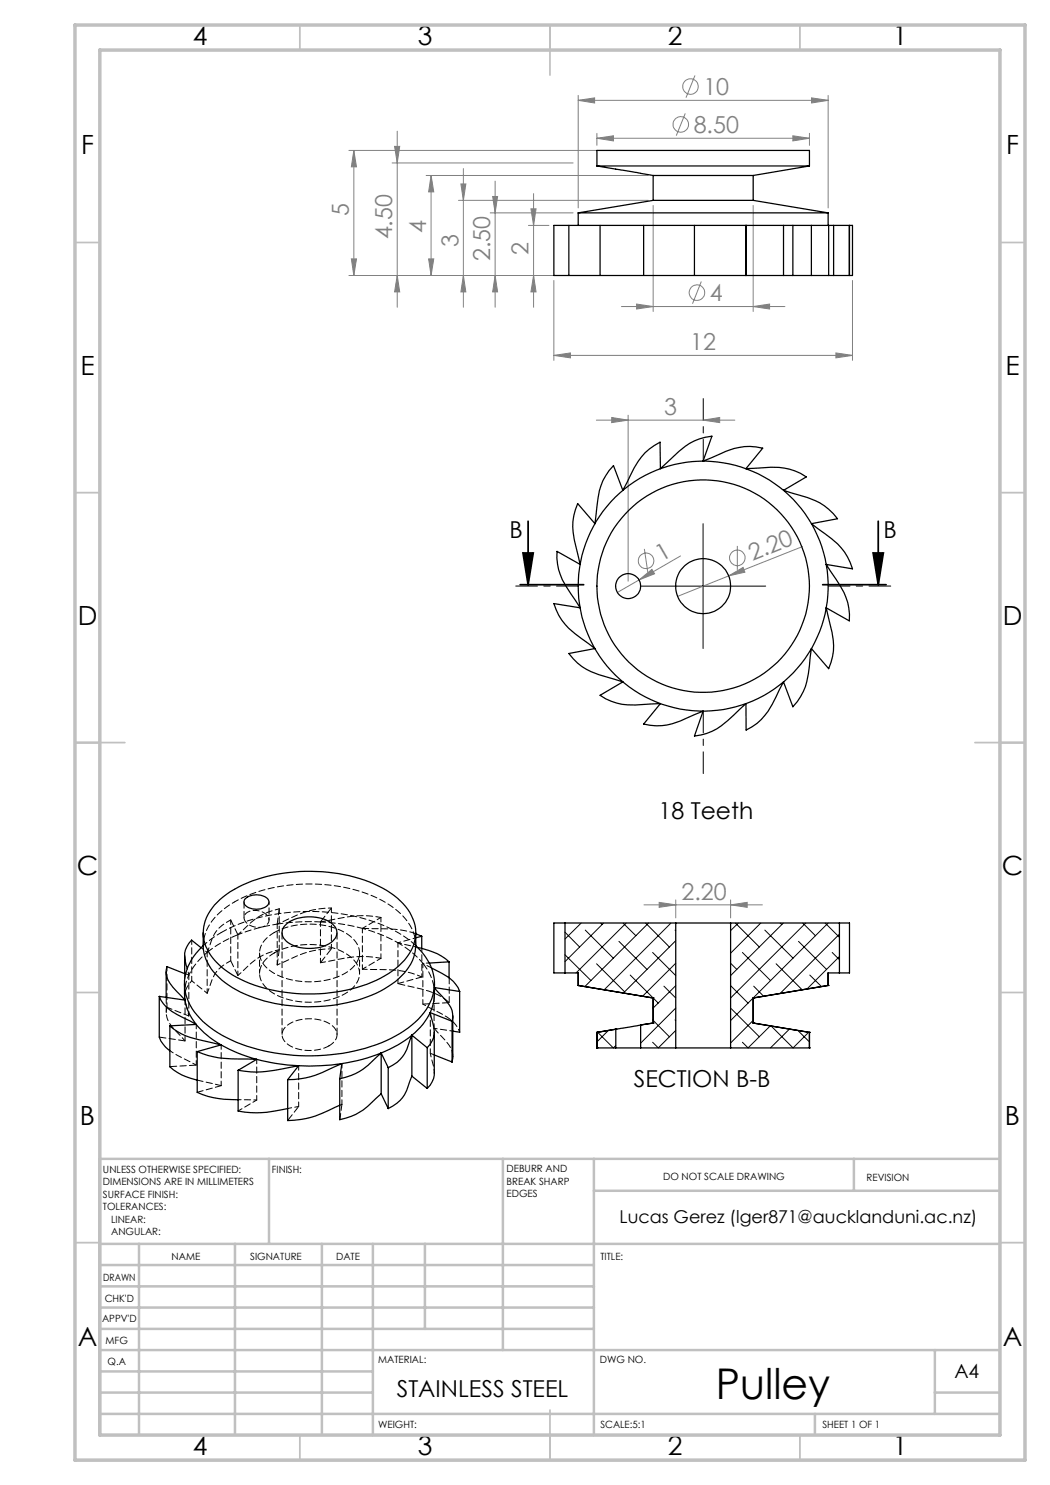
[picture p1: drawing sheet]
<svg xmlns="http://www.w3.org/2000/svg" width="210mm" height="297mm" viewBox="0 0 210 297" stroke-linecap="round" stroke-linejoin="round" font-family="sans-serif">
<g fill="none" stroke="#808080" stroke-width=".2">
<path d="M115.6 19.1v22.5M139 15.1l-1.8 4.4M162.3 19.6l3.3 .5-3.3 .5zM165.6 19.1v22.5M69.8 30.1h52.3M70.8 30.1l.5 3.3h-1zM70.8 30.1v25M78.4 32.6h36.2M78.9 29.3h1l-.5 3.3zM79.4 26.2v35.3M85.2 35.1h44.4M86.2 35.1l.5 3.3h-1z"/>
<path d="M86.2 35.1v20M92.2 36.8h1l-.5 3.3zM92.7 33.7v27.8M98.5 39.3h1l-.5 3.3zM99 36.2v25.3M106.7 38.7v22.8M115.6 20.1l3.3-.5v1zM115.6 20.1h50M119.4 27.7l3.3-.5v1zM119.4 26.7v2.4M119.4 27.7h42.5M137.1 22.7l-1.8 4.4"/>
<path d="M158.6 27.2l3.3 .5-3.3 .5zM161.9 26.7v2.4M69.8 55.1h85.9M70.3 51.8h1l-.5 3.3zM79.4 55.1l.5 3.3h-1zM85.7 51.8h1l-.5 3.3zM91.7 40.1h37.9M92.7 55.1l.5 3.3h-1zM98 42.6h16.6M99 55.1l.5 3.3h-1zM105.7 45.1h4.1M106.2 41.8h1l-.5 3.3z"/>
<path d="M106.7 55.1l.5 3.3h-1zM110.8 56.1v16M130.6 41.1v21.2M140.3 56.3l-1.8 4.4M150.6 41.1v21.2M170.5 56.1v16M110.8 71.1l3.3-.5v1zM110.8 71.1h59.7M124.3 61.3h32.7M127.3 60.8l3.3 .5-3.3 .5zM150.6 61.3l3.3-.5v1zM167.2 70.6l3.3 .5-3.3 .5z"/>
<path d="M119.3 84h27.7M122.3 83.5l3.3 .5-3.3 .5zM125.6 83v33.2M140.6 84l3.3-.5v1zM127.8 116l2.6-2.1 .5 .9zM127.8 116l-4.3 2.5M128.9 109.8l.7 4.7M136.1 111.2l-8.3 4.8M145.7 115.2l2.9-1.7 .4 .9zM145.7 115.2l-10.2 4.1M147.5 109.2v4.8M160.5 109.3l-14.8 5.9"/>
<path d="M135.1 180v3.6M146.1 180v3.6M128.8 181h23.7M131.8 180.5l3.3 .5-3.3 .5zM146.1 181l3.3-.5v1z"/>
<circle cx="138.1" cy="17.3" r="1.55"/>
<circle cx="136.2" cy="24.9" r="1.55"/>
<circle cx="139.4" cy="58.5" r="1.56"/>
<circle cx="129.2" cy="112.2" r="1.55"/>
<circle cx="147.5" cy="111.6" r="1.56"/>
</g>
<path d="M104 116.9h12.7M104.6 110.6h2l-1 6.3zM105.6 104.2v12.7M164.5 116.9h12.7M174.6 110.6h2.1l-1.1 6.3zM175.6 104.2v12.7" fill="none" stroke="#000" stroke-width=".35"/>
<path d="M140.6 92.2v-12.5M115.6 117.2h-12.5M165.6 117.2h12.5M140.6 142.2v12.5" fill="none" stroke="#000" stroke-width=".2" stroke-dasharray="15.2 1.3 1.3 1.3" stroke-dashoffset="10.9"/>
<path d="M128.1 117.2h25M140.6 104.7v25" fill="none" stroke="#000" stroke-width=".2"/>
<g fill="none" stroke="#c0c0c0" stroke-width=".35">
<path d="M60 5v5M110 5v10M160 5v5M15 48.5h5M200 48.5h5M15 98.5h5M200 98.5h5M15 148.5h10M195 148.5h10M15 198.5h5M200 198.5h5M15 248.5h5"/>
<path d="M200 248.5h5M60 287v5M110 282v10M160 287v5"/>
</g>
<g fill="none" stroke="#c0c0c0" stroke-width=".5">
<path d="M53.8 231.8v17M100.6 231.8v38.2M118.8 231.8v55.2M118.8 238.2h81.2M170.8 231.8v6.4M200 231.8h-180v55.2M20 248.8h180M20 257.3h98.8M20 253h98.8M27.8 248.8v38.2M47 248.8v38.2M64.4 248.8v38.2"/>
<path d="M74.6 248.8v38.2M85 248.8v17M20 265.8h98.8M20 261.5h98.8M20 278.5h54.6M20 274.3h54.6M20 270h180M187 278.5h13M187 270v12.8M20 282.8h180M163 282.8v4.2"/>
</g>
<path d="M15 5h190v287h-190zM20 10h180v277h-180z" fill="none" stroke="#c0c0c0" stroke-width=".7"/>
<path d="M174.6 110.6h2.1l-1.1 6.3zM104.6 110.6h2l-1 6.3z" fill="#000"/>
<g fill="#808080">
<path d="M145.7 115.2l2.9-1.7 .4 .9z"/>
<path d="M127.8 116l2.6-2.1 .5 .9z"/>
<path d="M140.6 84l3.3-.5v1zM122.3 83.5l3.3 .5-3.3 .5z"/>
<path d="M127.3 60.8l3.3 .5-3.3 .5zM150.6 61.3l3.3-.5v1zM110.8 71.1l3.3-.5v1zM167.2 70.6l3.3 .5-3.3 .5zM115.6 20.1l3.3-.5v1zM162.3 19.6l3.3 .5-3.3 .5zM119.4 27.7l3.3-.5v1zM158.6 27.2l3.3 .5-3.3 .5zM131.8 180.5l3.3 .5-3.3 .5zM146.1 181l3.3-.5v1z"/>
<path d="M106.7 55.1l.5 3.3h-1zM106.2 41.8h1l-.5 3.3zM99 55.1l.5 3.3h-1zM98.5 39.3h1l-.5 3.3zM92.7 55.1l.5 3.3h-1zM92.2 36.8h1l-.5 3.3zM85.7 51.8h1l-.5 3.3zM86.2 35.1l.5 3.3h-1zM79.4 55.1l.5 3.3h-1zM78.9 29.3h1l-.5 3.3zM70.3 51.8h1l-.5 3.3zM70.8 30.1l.5 3.3h-1z"/>
</g>
<g fill="none" stroke="#000" stroke-width=".25">
<path d="M119.4 33.2h42.5M119.4 33.2l11.2 1.9M119.4 33.2v-3.1h42.5v3.1M130.6 35.1h20M130.6 35.1v5M150.6 35.1v5M161.9 33.2l-11.3 1.9M113.7 45.1h-2.9v10h2.9M115.6 42.6h50M115.6 42.6v2.5M119.9 45.1h-6.1v10h6.1M128.7 45.1h-8.7v10h8.7"/>
<path d="M130.6 40.1h20M130.6 40.1l-15 2.5M138.8 45.1h-10.1v10h10.1M149.2 45.1h-10.3v10h10.3M149.2 45.1v10M149.2 45.1h.1M149.2 55.1h.1M149.2 45.1h7.5M149.2 55.1h7.5M150.6 40.1l15 2.5M156.7 45.1v10M156.7 45.1h1.9"/>
<path d="M156.7 55.1h1.9M158.6 45.1h3.7M158.6 55.1h3.7M158.6 45.1v10M162.3 45.1h3.4M162.3 55.1h3.4M162.3 45.1v10M165.6 42.6v2.5M165.7 45.1h1M165.7 55.1h1M165.7 45.1v10M166.7 45.1v10"/>
<path d="M166.7 45.1h3.8v10h-3.8M169.9 45.1v10M122.7 93.1l1.9 5 .8-1.5a16.2 16.2 0 0 1 4.5-6.8l2.1-1.4 .1 5.3 1.3-1.1a22.5 22.5 0 0 1 5.5-4.4l2.2-.7 1.3-.3-1.8 5 1.6-.6a20.3 20.3 0 0 1 6.7-2.3l2.3 .1 1.3 .2-3.3 4.1h1.7a20.8 20.8 0 0 1 7 .1l2.2 .9 1.2 .7-4.6 2.7 1.6 .5a20.4 20.4 0 0 1 6.6 2.6l1.8 1.5 .8 1-5.2 1 1.4 1.1a21.2 21.2 0 0 1 5.2 4.6l1.1 2.1 .5 1.3-5.3-.9 1 1.4a21.8 21.8 0 0 1 3.3 6.2l.4 2.3v1.4l-4.7-2.6 .4 1.7a21.8 21.8 0 0 1 1.1 6.9l-.5 2.3-.5 1.2-3.4-4-.3 1.7a15.4 15.4 0 0 1-2.5 8.9l-.9 1.1-1.9-5-.8 1.5a16 16 0 0 1-4.5 6.8l-2.2 1.3v-5.3l-1.3 1.2a16.6 16.6 0 0 1-6.5 4.8l-2.5 .5 1.7-5-1.6 .7a20.3 20.3 0 0 1-6.6 2.2l-1.2 .1-2.5-.4 3.4-4.1-1.7 .1a21 21 0 0 1-7.1-.2l-2.2-.8-1.1-.7 4.6-2.7-1.7-.5a21.6 21.6 0 0 1-6.5-2.6l-.9-.7-1.7-1.9 5.2-1-1.4-1a21.2 21.2 0 0 1-5.2-4.7l-.6-.9-1-2.4 5.2 .9-.9-1.5a21.8 21.8 0 0 1-3.4-6.2l-.3-2.3v-1.3l4.6 2.6-.4-1.7a21.8 21.8 0 0 1-1-6.9l.5-2.4 .4-1.2 3.5 4 .2-1.7a23.4 23.4 0 0 1 1.4-6.9l1.2-2zM49.1 179.7a3.4 3.4 0 0 1 4.6 .2 1.27 1.27 0 0 1-1.3 1.8 3.4 3.4 0 0 1-3.5-.8l-.1-.5zM31.9 199.3a7 7 0 0 0 3.6 3.6l3.7 2M31.9 199.3v8.1a5.9 5.9 0 0 0 2.1 2.7M31.9 199.3l5.1 .7M33.2 194.4v5.1M36.9 196.7l.1 3.3M36.9 191.1v3.6M37.1 194.8l-3.7-1.5a4.2 4.2 0 0 0 1.2 4.2l2.4 2.5M40.2 189.5l-1.9-1.5a4.5 4.5 0 0 0-1 5.1l.2 .6"/>
<path d="M40.6 189.1a9.5 9.5 0 0 0 4.4 7.4 28.8 28.8 0 0 0 17.8 4.8 28 28 0 0 0 16.3-5 9.4 9.4 0 0 0 4-7.2M40.6 189.1a9.7 9.7 0 0 0-2.9 11.2 17.6 17.6 0 0 0 9.6 8.2 40.2 40.2 0 0 0 30.9-.8 16.1 16.1 0 0 0 8.1-7.9 9.4 9.4 0 0 0-2.8-10.3l-.4-.4M40.6 186.5v2.6M42.9 181a22.8 22.8 0 0 1 13.7-6.3 32.4 32.4 0 0 1 20.7 3.4 11.2 11.2 0 0 1 5.8 7.6 8.7 8.7 0 0 1-3.3 7.5 25.9 25.9 0 0 1-14.8 5.5 32.2 32.2 0 0 1-18.5-3.7 11.2 11.2 0 0 1-5.8-7.6 8.3 8.3 0 0 1 2.2-6.4zM57.3 184.8a8 8 0 0 1 9.2 0 2.18 2.18 0 0 1-.3 3.7 8.3 8.3 0 0 1-8.9-.2 2.13 2.13 0 0 1 0-3.5zM83.1 186.8l1.2 .5M83.1 186.5v2.6M83.5 189.5l2.2 .6a10 10 0 0 1 4.1 2.3M84.3 187.3l-1.2 .3M84.3 187.3v2.4M86.3 193.6l.8 .4a8.3 8.3 0 0 1 4.8 4.3M86.9 196.7l-.1 3.3-.8 2.5"/>
<path d="M86.9 197.6l1.5 1.6a6.4 6.4 0 0 1 2.1 3.6l-.1 1.5M86.9 197.5l5 .8M89.8 192.4l-4 .2M89.8 192.4v3.2M91.9 198.3v8.1l-1.3-.2M113 184.6v10M115.6 197.1h.1M115.6 197.1l15 2.5M130.6 199.6h.1M130.6 199.6v5M135.1 184.6h11M135.1 184.6h-24.3v10h4.8v2.5"/>
<path d="M135.1 184.6v25M146.1 184.6h21.8M146.1 184.6v25M150.6 199.6h.1M150.6 199.6v5M165.6 197.1h.1M165.6 197.1l-15 2.5M167.9 184.6h2v10h-2M167.9 194.6h-2.3v2.5M167.9 184.6v10M34 205.2a12.9 12.9 0 0 0 7.1 3l3.1 .8M34 205.2v8.2a11.3 11.3 0 0 0 5.4 2.6"/>
<path d="M37 200a9.9 9.9 0 0 0 2.2 4.9M39.2 204.9a19.1 19.1 0 0 0 5 4.1M39.2 204.9l-5.2 .3M39.4 210.3l2.2 .8a26.7 26.7 0 0 0 8 .7l1.7 .1M39.4 210.3v8.2a18 18 0 0 0 8.2 1.5M44.2 209a30.5 30.5 0 0 0 7.1 2.9M44.2 209l-4.8 1.3M47.6 214.1v8.1a22.6 22.6 0 0 0 9.9-.5M51.3 211.9a40.1 40.1 0 0 0 8.4 1.2M51.3 211.9l-3.7 2.2M57.5 215.9v8.2a19.3 19.3 0 0 0 9.5-2.6l.9-.5M59.7 213.1l-1.6 .4a23.4 23.4 0 0 1-10.5 .6"/>
<path d="M59.7 213.1l-2.2 2.8M67.9 215.8v8.1a12.9 12.9 0 0 0 7.4-4.3l.9-.8M68.4 212.7a44.2 44.2 0 0 1-8.7 .4M68.4 212.7l-1.4 .6a18.7 18.7 0 0 1-9.5 2.6M68.4 212.7l-.5 3.1M76.2 210.6a33.9 33.9 0 0 1-7.8 2.1M76.2 210.6l-.9 .9a12.6 12.6 0 0 1-7.4 4.3M76.2 210.6v8.2M76.2 210.6l1.4 2.9M76.2 218.8l1.4 2.9M77.6 213.5v8.2M82.4 207a22.7 22.7 0 0 1-6.2 3.6"/>
<path d="M82.4 207l-.4 1a7.3 7.3 0 0 1-4.4 5.5M82.4 215.2l-.4 1a7.3 7.3 0 0 1-4.4 5.5M82.4 207v8.2M82.4 207l3 2.5M82.4 215.2l3 2.5M85.4 209.5v8.2M86 202.5a12.6 12.6 0 0 1-3.6 4.5M86 202.5l.3 1a5.5 5.5 0 0 1 .1 4.7l-1 1.3M86 202.5l4.4 1.8M86.9 206.4v8.2a3.9 3.9 0 0 1-1.5 3.1M86.9 211l3.5 1.4M90.4 204.3v8.1"/>
<path d="M90.6 203.2v8.4l-.2 .8M119.4 206.5h.1M119.4 209.6h.1M119.4 206.5v3.1M119.4 209.6h3.8M123.2 205.8h.1M123.2 209.6h4.9M123.2 205.8l-3.8 .7M123.2 205.8v3.8M128.1 205l-4.9 .8M128.1 205h.1M128.1 205v4.6"/>
<path d="M128.1 209.6h7M130.6 204.6h.1M130.6 204.6l-2.5 .4M135.1 209.6h11M146.1 209.6h15.8M150.6 204.6h.1M150.6 204.6l11.3 1.9M161.9 206.5h.1M161.9 209.6h.1M161.9 206.5v3.1"/>
<circle cx="125.6" cy="117.2" r="2.5"/>
<circle cx="140.6" cy="117.2" r="21.3"/>
<circle cx="140.6" cy="117.2" r="5.5"/>
<circle cx="140.6" cy="117.2" r="25"/>
</g>
<g fill="none" stroke="#000" stroke-width=".2" stroke-dasharray="1.3 .6" stroke-dashoffset=".4">
<path d="M33.4 193.3v8.2M37.8 195v8.2M38.3 188v8.2M41.4 190.5v8.1M46.1 184v8.2M46.9 180.4a33.6 33.6 0 0 1 26-1.8 16.1 16.1 0 0 1 9.4 7.1l.7 1.9 .2 1.5M47.6 186.9l.9-.8a12.7 12.7 0 0 1 7.3-4.3M47.6 186.9v8.2M47.6 195.1l.9-.8a12.7 12.7 0 0 1 7.3-4.4M55.4 184.8a35.6 35.6 0 0 0-7.8 2.1M55.4 184.8v8.2M55.8 181.8v8.1"/>
<path d="M64.1 184.4v8.1M66.3 181.6v8.2M72.5 185.7v8.1M76.2 183.5l-3.7 2.2M76.2 183.5v8.2M76.2 191.7l-3.7 2.1M79.6 188.6v8.1M84.6 192.7v8.1M86.8 197.5v8.2M37 200v8.2M37 208.2l-.8-.9a10.9 10.9 0 0 1-2.8-3.7l-.1-1.4 .1-.7M39.3 204.9v8.1"/>
<path d="M44.2 209v8.1M51.3 211.8v8.2M59.7 213.1v8.2M68.4 212.7v8.2M86.1 202.5v8.2M86.9 211l-.8-.3M47.6 222.2l3.7-2.2"/>
</g>
<path d="M40.2 189.5l1.2 1M40.7 189.1a9.6 9.6 0 0 1 4.7-7.7l1.5-1" fill="none" stroke="#000" stroke-width=".2" stroke-dasharray="1.3 .6" stroke-dashoffset=".8"/>
<path d="M54.8 190.6a4.6 4.6 0 0 0-2.8 5 7.2 7.2 0 0 0 5.4 4.2 15.1 15.1 0 0 0 12.6-1.7 4 4 0 0 0 0-6.8 15.2 15.2 0 0 0-14.6-1l-.6 .3M54.8 186.5a4.6 4.6 0 0 0-2.8 5 7.2 7.2 0 0 0 5.4 4.2 15.1 15.1 0 0 0 12.6-1.7 4 4 0 0 0 0-6.8 15.2 15.2 0 0 0-14.6-1l-.6 .3M64.1 184.4l1.6-.3a23 23 0 0 1 10.5-.6M64.1 192.5l1.6-.2a23 23 0 0 1 10.5-.6M72.5 185.7a40.2 40.2 0 0 0-8.4-1.3M84.6 192.7a17.7 17.7 0 0 0-5-4.1M33.4 201.5l4.4 1.7" fill="none" stroke="#000" stroke-width=".2" stroke-dasharray="1.3 .6" stroke-dashoffset=".2"/>
<path d="M36.9 194.7v4.6M37.1 194.8l.7 .2M41.4 190.5l.4-1a7.3 7.3 0 0 1 4.3-5.5M41.4 198.6l.4-.9a7.3 7.3 0 0 1 4.3-5.5M44.2 186.5l-1.6 1.1-1.9 1.5M72.5 193.8l5 .1a16.9 16.9 0 0 1 6.9 1.5" fill="none" stroke="#000" stroke-width=".2" stroke-dasharray="1.3 .6" stroke-dashoffset=".3"/>
<g fill="none" stroke="#000" stroke-width=".2" stroke-dasharray="1.3 .6">
<path d="M46.1 184l1.5 2.9M46.1 192.2l1.5 2.9M48.8 180.4v3.1M55.8 181.8l-.4 3M55.8 189.9l-.4 3.1M56.4 186.5v20.4M72.5 185.7l5 .1a18 18 0 0 1 5.7 .9M83.2 189.1a29.8 29.8 0 0 0-17.4-6.6 38 38 0 0 0-21.6 4M86.8 197.5l.1 .1M86.9 197.5h-.1M67.4 206.9v-20.4M86.8 205.7l.8 .9a10.9 10.9 0 0 1 2.8 3.7l.2 1"/>
<path d="M68 223.9l.4-3M68.4 220.9l-.4 .1"/>
</g>
<path d="M37.8 195l-.7 1.9-.2 1.9M38.3 196.2l3.1 2.4M55.4 184.8l1.4-.6a19.2 19.2 0 0 1 9.5-2.6M55.4 193l1.4-.6a19.2 19.2 0 0 1 9.5-2.6M79.6 188.6a29.7 29.7 0 0 0-7.1-2.9M84.4 189.7v5.7M85.9 192.6l-1.3 .1M86.9 198.8l-.1-1.3M84.6 200.8l2.5 1.3a8.3 8.3 0 0 1 4.9 4.3M90.6 206.2l-3.8-.5" fill="none" stroke="#000" stroke-width=".2" stroke-dasharray="1.3 .6" stroke-dashoffset=".6"/>
<path d="M41.4 190.5a13.2 13.2 0 0 0-3.6 4.5M51.9 190.6v4.1M71.9 194.7v-4.1M79.6 188.6l3.9 .9M39.3 213l-3.8-1.9-1.5-1M86.1 210.7l.7 2.8 .1 1.1M59.7 221.3l-2.2 .4" fill="none" stroke="#000" stroke-width=".2" stroke-dasharray="1.3 .6" stroke-dashoffset=".5"/>
<path d="M47.6 186.9a23.5 23.5 0 0 0-6.2 3.6M79.6 196.7l3.1 .7a14 14 0 0 1 7.1 3.1M31.9 207.4l5.1 .8M34 213.3l5.3-.3M89.8 200.5l-5.2 .3" fill="none" stroke="#000" stroke-width=".2" stroke-dasharray="1.3 .6" stroke-dashoffset="-.1"/>
<path d="M33.2 199.5v3M64.1 184.4a42.8 42.8 0 0 0-8.7 .4M84.4 195.4l-4.8 1.3M89.8 195.6v4.9M39.5 218.5l4.7-1.4M44.2 217.1l-4.7-1.1M65.8 209.2a8.3 8.3 0 0 1-8.5-.5 2.19 2.19 0 0 1 .3-3.8 8.2 8.2 0 0 1 8.9 .3 2.19 2.19 0 0 1-.3 3.7l-.4 .3" fill="none" stroke="#000" stroke-width=".2" stroke-dasharray="1.3 .6" stroke-dashoffset=".1"/>
<path d="M66.3 181.6l-2.2 2.8M66.3 189.8l-2.2 2.7M86.8 197.5a10.1 10.1 0 0 0-2.2-4.8M57.5 224.1l2.2-2.8" fill="none" stroke="#000" stroke-width=".2" stroke-dasharray="1.3 .6" stroke-dashoffset="-.2"/>
<path d="M36.9 199.4a4.3 4.3 0 0 1 1.4-3.2M37.8 195l-.3-1.3M51.2 182.1a2.37 2.37 0 0 1 2.6 2.1 2.26 2.26 0 0 1-3 1.2 2.16 2.16 0 0 1-2-2.1 2.16 2.16 0 0 1 2.4-1.2M53.8 184v-3.6M83.2 187.6l-3.6 1M37.8 203.2l-.8-3.6M51.3 220l-3.7-.1" fill="none" stroke="#000" stroke-width=".2" stroke-dasharray="1.3 .6" stroke-dashoffset=".7"/>
<path d="M84.6 192.7l1.7 .9" fill="none" stroke="#000" stroke-width=".2" stroke-dasharray="1.3 .6" stroke-dashoffset="1"/>
<g fill="none" stroke="#000" stroke-width=".2">
<path d="M113 191l5.2 5.1M113 186.4l2.9 3M116.2 184.6l-3.2 3.2M117.1 186l5.6 5.6M119.3 192.8l5.6 5.6M120.1 184.6l.3 .3M120.7 184.6l-7.7 7.7M123.8 188.3l5.6 5.6M124.6 184.6l2.6 2.5M125.2 184.6l-10 10M126 195l5.7 5.6M129.1 184.6l4.8 4.8"/>
<path d="M129.7 184.6l-12.7 12.7M130.5 190.5l4.6 4.6M132.8 197.2l2.3 2.4M134.2 184.6l-13.4 13.4M135 186l.1 .1M135.1 188.1l-10.4 10.5M135.1 192.6l-6.6 6.6M135.1 197.1l-4.5 4.5M146.1 197.1l3.5 3.5M146.1 192.6l1.3 1.3M147.1 184.6l4.8 4.8M147.7 184.6l-1.6 1.5"/>
<path d="M148.5 190.5l5.6 5.6M150.7 197.2l2 2M152.2 184.6l-6.1 6M153 186l5.6 5.6M155.2 192.8l5.2 5.2M156 184.6l.4 .3M156.7 184.6l-10.6 10.5M159.7 188.3l5.6 5.6M160.5 184.6l2.6 2.5M161.1 184.6l-15 15M162 195l2.3 2.3M165 184.6l2.9 2.9"/>
<path d="M165.6 184.6l-19.5 19.5M166.4 190.5l1.5 1.4M167.9 186.8l-11.9 11.9M167.9 191.3l-6.5 6.5M119.5 206.4l3.2 3.2 .5-.5M121.7 206.1l-2.3 2.3M130.6 204.1l3.3 3.3M135 204l.1 .1M135.1 201.6l-7 7M135.1 206.1l-3.4 3.5-1.2-1.1M146.3 201.8l5.6 5.6M150.6 204.1l-4.5 4.5"/>
<path d="M154.1 205.2l-4.5 4.4-1.1-1.1M154.2 205.2l4.4 4.4 3.1-3.2M157.9 205.8l-3.8 3.8M159.7 206.2l2.2 2.2"/>
</g>
<text font-size="8.5" x="143.2" y="279.7">Pulley</text>
<g font-size="5.3">
<text x="38.5" y="9">4</text>
<text x="83.5" y="9">3</text>
<text x="133.6" y="9">2</text>
<text x="178.6" y="9">1</text>
<text x="16.2" y="30.8">F</text>
<text x="201.2" y="30.8">F</text>
<text x="16.1" y="75">E</text>
<text x="201.1" y="75">E</text>
<text x="15.5" y="125">D</text>
<text x="200.5" y="125">D</text>
<text x="15.4" y="175">C</text>
<text x="200.4" y="175">C</text>
<text x="16" y="225">B</text>
<text x="201" y="225">B</text>
<text x="15.5" y="269.3">A</text>
<text x="200.5" y="269.3">A</text>
<text x="38.5" y="291">4</text>
<text x="83.5" y="291">3</text>
<text x="133.6" y="291">2</text>
<text x="178.6" y="291">1</text>
</g>
<g font-size="4.7" fill="#808080">
<text x="140.7" y="19">10</text>
<text x="138.7" y="26.6">8.50</text>
<text x="69.8" y="43.2" transform="rotate(-90 69.8 43.2)">5</text>
<text x="78.4" y="47.9" transform="rotate(-90 78.4 47.9)">4.50</text>
<text x="85.2" y="46.7" transform="rotate(-90 85.2 46.7)">4</text>
<text x="91.7" y="49.3" transform="rotate(-90 91.7 49.3)">3</text>
<text x="98" y="52.2" transform="rotate(-90 98 52.2)">2.50</text>
<text x="105.7" y="51" transform="rotate(-90 105.7 51)">2</text>
<text x="142" y="60.2">4</text>
<text x="138" y="70.1">12</text>
<text x="132.8" y="83">3</text>
<text x="132.3" y="112.3" transform="rotate(-30 132.3 112.3)">1</text>
<text x="150.5" y="112.2" transform="rotate(-22 150.5 112.2)">2.20</text>
<text x="136.3" y="179.9">2.20</text>
</g>
<g font-size="4.7">
<text x="101.9" y="107.7">B</text>
<text x="176.7" y="107.7">B</text>
<text x="131.7" y="163.8">18 Teeth</text>
<text x="126.8" y="217.3">SECTION B-B</text>
<text x="79.4" y="279.4">STAINLESS STEEL</text>
</g>
<text font-size="3.9" x="190.9" y="275.5">A4</text>
<text font-size="3.5" x="123.9" y="244.6">Lucas Gerez (lger871@aucklanduni.ac.nz)</text>
<g font-size="2">
<text x="20.6" y="234.6">UNLESS OTHERWISE SPECIFIED:</text>
<text x="20.6" y="237.1">DIMENSIONS ARE IN MILLIMETERS</text>
<text x="20.6" y="239.6">SURFACE FINISH:</text>
<text x="54.4" y="234.6">FINISH:</text>
<text x="101.3" y="234.5">DEBURR AND</text>
<text x="101.3" y="237">BREAK SHARP</text>
<text x="101.3" y="239.5">EDGES</text>
<text x="132.6" y="236">DO NOT SCALE DRAWING</text>
<text x="173.3" y="236.2">REVISION</text>
<text x="20.6" y="242.1">TOLERANCES:</text>
<text x="22.2" y="244.6">LINEAR:</text>
<text x="22.2" y="247.1">ANGULAR:</text>
<text x="34.3" y="252">NAME</text>
<text x="50" y="251.9">SIGNATURE</text>
<text x="67.2" y="251.9">DATE</text>
<text x="120.1" y="251.9">TITLE:</text>
<text x="20.6" y="256.1">DRAWN</text>
<text x="20.9" y="260.3">CHK'D</text>
<text x="20.4" y="264.4">APPV'D</text>
<text x="21.1" y="268.8">MFG</text>
<text x="21.5" y="273">Q.A</text>
<text x="75.6" y="272.5">MATERIAL:</text>
<text x="120" y="272.5">DWG NO.</text>
<text x="75.6" y="285.5">WEIGHT:</text>
<text x="120.1" y="285.6">SCALE:5:1</text>
<text x="164.5" y="285.6">SHEET 1 OF 1</text>
</g>
</svg>
